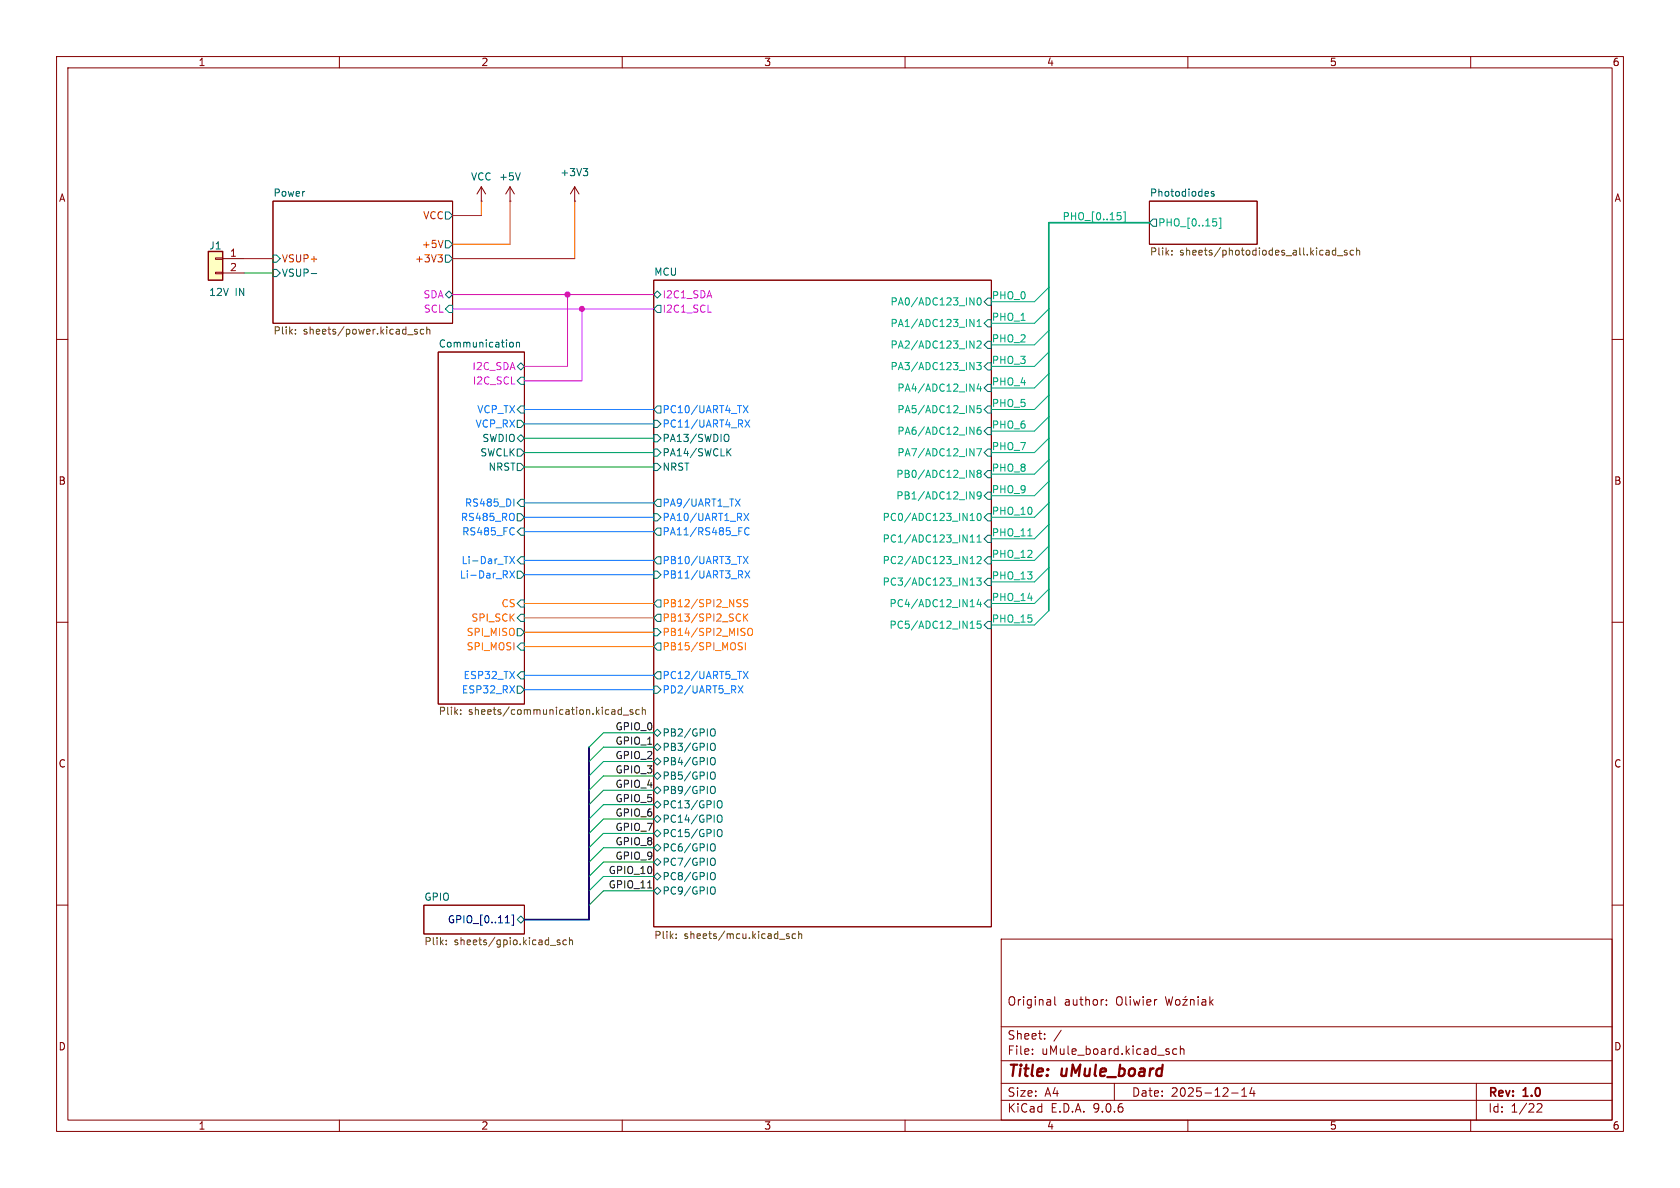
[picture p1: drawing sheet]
<svg xmlns="http://www.w3.org/2000/svg" width="297mm" height="210mm" viewBox="0 0 297 210" stroke-linecap="round" stroke-linejoin="round" font-family="sans-serif">
<g fill="none" stroke="#840000" stroke-width=".18">
<path d="M10 10h277v190h-277zM12 12h273v186h-273zM60 10v2M110 10v2M160 10v2M210 10v2M260 10v2M48.3 35.6h31.7v21.6h-31.7zM85.1 35.6h.1M85.1 33l-.8 1.3M85.1 33l.8 1.3M85.1 33v2.6"/>
<path d="M90.2 35.6h.1M90.2 33l-.8 1.3M90.2 33l.7 1.3M90.2 33v2.6M101.6 35.6h.1M101.6 33l-.8 1.3M101.6 33l.8 1.3M101.6 33v2.6M203.2 35.6h19v7.6h-19zM115.6 49.5h59.7v114.3h-59.7zM10 60h2M77.5 62.2h15.2v62.3h-15.2z"/>
<path d="M285 60h2M10 110h2M285 110h2M10 160h2M74.9 160h17.8v5.1h-17.8zM177 166h108v32h-108zM186.5 176.2v1.3l.2 .2M195.6 177.6v.1M195.6 176.8v.1M204.4 176.7h.1M206 176.2l.4 1.5 .3-1.1 .3 1.1 .3-1.5M207.9 176.8l.2-.1 .4 .1 .1 .6-.1 .2-.4 .1-.2-.1z"/>
<path d="M209.1 176.7h.8l-.8 1h.8M209.7 176.1l-.2 .2M210.5 176.8l.2-.1 .3 .1 .1 .9M210.5 176.7v1M211.8 176.2v.1M211.8 176.7v1M212.5 176.8h.6l.1 .9M213.2 177.1h-.5a.29 .29 0 0 0-.2 .3 .29 .29 0 0 0 .2 .3l.5-.1M213.9 176.2v1.5M214 177.1l.5 .6M214.5 176.7l-.6 .6M285 160h2"/>
<path d="M60 198v2M110 198v2M160 198v2M177 194.5h108M177 191.5h108M177 187.5h108M177 181.5h108M182.5 186.3v.1M182.5 185.5v.1M184.7 183.6v.1M184.7 182.8v.1M187.6 182.1l-1.3 2"/>
<path d="M197 191.5v3M206.7 186v.3M208 185.5l-.4-.1-.3 .3v.4l.2 .2h.5M208.7 185.5l.2-.1 .3 .1 .1 .9M208.7 184.9v1.5M210 198v2M217.7 193.2h1.2M219.5 193.8h.9M219.5 192.7l.5-.4v1.5M221.3 192.2l-.3 1.1h.9M221.7 192.8v1M260 198v2"/>
<path d="M261 191.5v6.5M271.7 195.2l.6-.1 .2 .1 .1 .3-.9 1.1h.9"/>
</g>
<g fill="none" stroke="#00a57c" stroke-width=".18">
<path d="M214.4 38.7h.6M214.9 39.2l.2 .2v.3l-.2 .2M215.5 38.6h.3v1.8h-.3M171.5 52.6l.7 1.3v-1.3M171.5 56.5l.7 1.2v-1.2M172.7 57.7h.8M172.7 56.8l.4-.3v1.2M172.9 52.8l.1-.2a.68 .68 0 0 1 .5 .7 .68 .68 0 0 1-.5 .6l-.1-.1-.2-.4zM171.5 60.3l.7 1.2v-1.2M171.5 64.1l.7 1.2v-1.2M172.7 64.1h.8l-.5 .5 .4 .1v.5l-.2 .1-.5-.1M172.7 79.3h.8l-.5 1.3"/>
<path d="M172.7 60.4l.5-.1 .3 .3-.8 .9h.8M173 67.8l-.3 .9h.8M173.3 75.5l-.3 .1a.86 .86 0 0 0 0 1.2l.4-.1 .1-.5-.3-.2-.3 .1-.2 .1M173.3 68.3v.9M173.4 71.7h-.6l-.1 .6 .2-.1h.4l.2 .2-.1 .4-.2 .2-.5-.2M171.5 83.1l.7 1.3v-1.3M171.5 86.9l.7 1.3v-1.3M171.5 92h.7M171.5 94.9l.4-.3v1.2M171.5 95.8h.7M171.5 99.6h.7M171.8 90.9l.1-.2v1.3"/>
<path d="M171.8 98.6l.1-.2v1.2M172.7 98.5l.5-.1 .3 .3-.8 .9h.8M172.7 94.9l.4-.3v1.2M172.7 95.8h.8M172.9 90.9l.1-.2a.68 .68 0 0 1 .5 .7 .68 .68 0 0 1-.5 .6l-.1-.1-.2-.4zM173 83.7l-.3-.3 .3-.3h.2l.3 .3-.3 .3M173 83.7l-.3 .2 .1 .4 .2 .1 .3-.1 .2-.1v-.3l-.3-.2M173 83.7h.2M173.5 87.5l-.3 .2h-.3l-.2-.2 .2-.5 .3-.1 .2 .2a.84 .84 0 0 1-.3 1.1h-.2M171.5 103.4h.7M171.5 107.3h.7M171.5 111.1h.7"/>
<path d="M171.8 102.4l.1-.2v1.2M172.7 102.2h.8l-.5 .5 .4 .1v.5l-.2 .1-.5-.1M173 105.9l-.3 .9h.8M173.3 106.4v.9M173.4 109.8h-.6l-.1 .6 .2-.1h.4l.2 .2-.1 .4-.2 .2-.5-.2"/>
</g>
<g fill="none" stroke="#006464" stroke-width=".18">
<path d="M78.7 37.5h.7l.6 .6-.6 .6h-.7zM92 30.6l-.4 1.2M103.1 29.8h.8l-.4 .5M103.7 30.3l.2 .2v.3l-.2 .3M203.8 38.7h.7v1.3h-.7l-.6-.6zM213.6 33.9v.2l-.6 .2M214.6 33.9l-.3-.1-.2 .2 .1 .2 .4 .1v.3h-.5M48.3 45.1h.6l.6 .6-.6 .7h-.6zM48.3 47.6h.6l.6 .7-.6 .6h-.6zM55 48.4h1M78.7 45.1h.7l.6 .6-.6 .7h-.7zM78.7 42.5h.7l.6 .7-.6 .6h-.7z"/>
<path d="M79.4 54h.6v1.2h-.6l-.7-.6zM79.4 51.4l.6 .7-.6 .6-.7-.6zM116.2 54h.6v1.2h-.6l-.6-.6zM116.2 51.4l.6 .7-.6 .6-.6-.6zM174.6 52.7h.7v1.3h-.7l-.6-.7zM174.6 56.5h.7v1.3h-.7l-.6-.6zM90.2 60.6l.3-.1 .3 .3-.1 .4-.2 .2-.3-.1M91.3 60.6l.2-.1 .3 .1v.8M91.3 60.5v.9M91.4 79.4h.7l.6 .6-.6 .6h-.7zM91.4 77.5l.7-.7 .6 .7-.6 .6zM91.4 74.3h.7l.6 .6-.6 .7h-.7z"/>
<path d="M91.4 67.3l.7-.6h.6v1.2h-.6zM91.4 64.8l.7-.7 .6 .7-.6 .6zM92.1 71.8h.6v1.2h-.6l-.7-.6zM115.6 76.8h.6l.6 .7-.6 .6h-.6zM115.6 79.4h.6l.6 .6-.6 .6h-.6zM115.6 74.3h.6l.6 .6-.6 .7h-.6zM116.2 71.8h.6v1.2h-.6l-.6-.6zM128.3 76.8a.43 .43 0 0 1 .6 .4v.4a.43 .43 0 0 1-.6 .4M128.7 79.9l.5 .7M129.2 79.3l-.7 .7M174.6 60.3h.7v1.3h-.7l-.6-.6zM174.6 64.1h.7v1.3h-.7l-.6-.6z"/>
<path d="M174.6 67.9h.7v1.3h-.7l-.6-.6zM174.6 71.8h.7v1.2h-.7l-.6-.6zM174.6 75.6h.7v1.2h-.7l-.6-.6zM174.6 79.4h.7v1.2h-.7l-.6-.6zM91.4 81.9h.7l.6 .7-.6 .6h-.7zM91.4 90.8h.7l.6 .6-.6 .7h-.7zM92.1 93.3h.6v1.3h-.6l-.7-.6zM92.1 88.3h.6v1.2h-.6l-.7-.6zM92.1 98.4h.6v1.3h-.6l-.7-.6zM115.6 81.9h.6l.6 .7-.6 .6h-.6zM115.6 90.8h.6l.6 .6-.6 .7h-.6zM116.2 88.3h.6v1.2h-.6l-.6-.6z"/>
<path d="M116.2 98.4h.6v1.3h-.6l-.6-.6zM116.2 93.3h.6v1.3h-.6l-.6-.6zM174.6 87h.7v1.3h-.7l-.6-.7zM174.6 90.8h.7v1.3h-.7l-.6-.7zM174.6 94.6h.7v1.3h-.7l-.6-.6zM174.6 98.4h.7v1.3h-.7l-.6-.6zM174.6 83.2h.7v1.3h-.7l-.6-.7zM91.4 101h.7l.6 .6-.6 .6h-.7zM91.4 111.1h.7l.6 .7-.6 .6h-.7zM91.4 114.3l.7-.6h.6v1.2h-.6zM92.1 118.7h.6v1.3h-.6l-.7-.6zM92.1 108.6h.6v1.3h-.6l-.7-.7z"/>
<path d="M92.1 106h.6v1.3h-.6l-.7-.6zM115.6 101h.6l.6 .6-.6 .6h-.6zM115.6 111.1h.6l.6 .7-.6 .6h-.6zM116.2 106h.6v1.3h-.6l-.6-.6zM116.2 108.6h.6v1.3h-.6l-.6-.7zM116.2 113.7h.6v1.2h-.6l-.6-.6zM116.2 118.7h.6v1.3h-.6l-.6-.6zM174.6 102.2h.7v1.3h-.7l-.6-.6zM174.6 106h.7v1.3h-.7l-.6-.6zM174.6 109.9h.7v1.2h-.7l-.6-.6zM91.4 121.3h.7l.6 .6-.6 .7h-.7zM115.6 121.3h.6l.6 .6-.6 .7h-.6z"/>
<path d="M115.6 129.5l.6-.6 .6 .6-.6 .7zM115.6 134.6l.6-.6 .6 .6-.6 .7zM115.6 137.2l.6-.7 .6 .7-.6 .6zM115.6 139.7l.6-.6 .6 .6-.6 .6zM116.2 131.4l.6 .7-.6 .6-.6-.6zM125.8 128.9l.1-.1a.43 .43 0 0 1 .5 .5v.4a.42 .42 0 0 1-.2 .4 .42 .42 0 0 1-.4 0M125.8 131.5l.1-.1a.43 .43 0 0 1 .5 .4v.4a.42 .42 0 0 1-.2 .4 .42 .42 0 0 1-.4 0M125.8 134l.1-.1a.43 .43 0 0 1 .5 .5v.4a.42 .42 0 0 1-.2 .4 .42 .42 0 0 1-.4-.1M125.8 136.5h.1a.43 .43 0 0 1 .5 .4v.4a.42 .42 0 0 1-.2 .4 .42 .42 0 0 1-.4 0M125.8 139.1l.1-.1a.43 .43 0 0 1 .5 .4v.5a.42 .42 0 0 1-.2 .3 .42 .42 0 0 1-.4 0M115.6 144.8l.6-.7 .6 .7-.6 .6zM115.6 147.3l.6-.6 .6 .6-.6 .7z"/>
<path d="M115.6 152.4l.6-.6 .6 .6-.6 .6zM115.6 154.9l.6-.6 .6 .6-.6 .7zM115.6 157.5l.6-.7 .6 .7-.6 .6zM116.2 141.6l.6 .6-.6 .7-.6-.7zM116.2 149.2l.6 .7-.6 .6-.6-.6zM125.9 149.2a.43 .43 0 0 1 .5 .4v.4a.43 .43 0 0 1-.5 .4M125.9 151.7a.43 .43 0 0 1 .5 .4v.5a.43 .43 0 0 1-.5 .4M125.9 154.2a.43 .43 0 0 1 .5 .5v.4a.43 .43 0 0 1-.5 .4M125.9 156.8a.43 .43 0 0 1 .5 .4v.4a.43 .43 0 0 1-.5 .5M126.9 141.7l.2-.2a.43 .43 0 0 1 .6 .5v.4a.43 .43 0 0 1-.3 .4 .43 .43 0 0 1-.5-.2M126.9 144.3l.2-.2a.43 .43 0 0 1 .6 .4v.4a.43 .43 0 0 1-.3 .5 .43 .43 0 0 1-.5-.2M126.9 146.8l.2-.2a.43 .43 0 0 1 .6 .5v.4a.43 .43 0 0 1-.3 .4 .43 .43 0 0 1-.5-.2"/>
<path d="M91.4 162.6l.7-.7 .6 .7-.6 .6z"/>
</g>
<path d="M125.2 55.2h.6" fill="none" stroke="#c409ff" stroke-width=".18"/>
<g fill="none" stroke="#0c75ff" stroke-width=".18">
<path d="M131.4 71.7l.8 1.3M131.7 74.2l.9 1.3M132.2 71.7l-.8 1.3M132.6 74.2l-.9 1.3M90.1 98.4l.9 1.2M90.8 88.2v1.3M90.8 93.4h.1M90.9 94.4l-.1 .1M91 98.4l-.9 1.2M130 88.2l.9 1.3M130.6 93.3h.6M130.9 88.2l-.9 1.3"/>
<path d="M131.4 98.4l.8 1.2M131.5 90.7l.9 1.3M132.2 98.4l-.8 1.2M132.4 90.7l-.9 1.3M132.4 93.4a.6 .6 0 0 0-.8 .4 .6 .6 0 0 0 .6 .8l.2-.2M90.1 100.9l.9 1.3M91 100.9l-.9 1.3M131.4 118.7l.8 1.3M131.7 100.9l.9 1.3M132.2 118.7l-.8 1.3M132.6 100.9l-.9 1.3M130.5 121.2l.8 1.3"/>
<path d="M131.3 121.2l-.8 1.3"/>
</g>
<path d="M130.6 114.2l.5 .1 .1 .3-.2 .3-.5-.1M130.6 113.7h.6M130.7 106.7l.3 .2-.3 .4M130.8 106l.2 .1M130.9 108.6v.1M130.9 109.7h.1M131.5 108.5v1.3M131.6 109.1l.6 .7M131.8 113.6v1.3M132.2 108.5l-.7 .8M132.2 106.1l-.5-.1-.2 .1v.4l.6 .2 .1 .3-.3 .3-.4-.1M132.2 111.3l.3-.2a.43 .43 0 0 1 .5 .4v.4a.42 .42 0 0 1-.4 .5 .42 .42 0 0 1-.4-.5z" fill="none" stroke="#ff7400" stroke-width=".18"/>
<g fill="none" stroke="#725600" stroke-width=".18">
<path d="M52.2 58.9v.2M52.2 58.3v.1M72.1 59.2h.9M73.8 58.3l-.3-.1-.2 .2v.2l.5 .1v.3h-.5M74.9 58.3l-.4-.1-.2 .3 .1 .5h.5M75.5 58.3l.1-.1 .3 .1 .1 .8M75.5 57.8v1.3M207.2 45v.1M207.2 44.3v.1M236.1 43.8v1.3M236.1 44.3l-.3-.1-.3 .3 .2 .5h.4M236.4 45.2h1"/>
<path d="M238.1 44.3l-.3-.1-.1 .2v.2l.4 .1v.3h-.4M239.3 44.3l-.4-.1-.2 .3 .1 .5h.5M239.8 44.4l.2-.2 .3 .1 .1 .8M239.8 43.8v1.3M81.4 126.2v.1M81.4 125.5v.1M109.3 126l.2 .3 .4-.1M109.9 125v1.3M109.9 125.5l-.4-.1-.2 .3M110.2 126.4h.9M111.9 125.5l-.3-.1-.2 .2v.2l.5 .1v.3h-.5M113 125.5l-.4-.1-.2 .3 .1 .5h.5"/>
<path d="M113.6 125.6l.1-.2 .3 .1 .1 .8M113.6 125v1.3M78.9 166.9v.1M78.9 166.2v.1M97.3 167.1h1M99 166.2h-.3l-.2 .1 .1 .2 .4 .1v.3h-.5M100.1 166.2h-.3l-.3 .2 .1 .5h.5M100.7 166.3l.2-.1h.3v.8M100.7 165.7v1.3M119.5 165.8v.1M119.5 165.1v.1M139.5 165.1h-.3l-.2 .1 .1 .2 .4 .2v.3h-.5"/>
<path d="M140.6 165.1h-.3l-.3 .2 .2 .6h.4M141.2 165.2l.2-.1h.3v.8M141.2 164.6v1.3"/>
</g>
<path d="M77.4 45h.8l-.4 .5M78 45.5l.2 .3v.3l-.2 .2M78.3 42.5l-.4 1.3" fill="none" stroke="#f00" stroke-width=".18"/>
<path d="M89.3 163.1h.8M90.5 161.7h.3v1.9h-.3" fill="none" stroke="#000084" stroke-width=".18"/>
<path d="M36.8 44.5h2.6v5h-2.6z" fill="#ffffc2"/>
<path d="M36.8 44.5h2.6v5h-2.6z" fill="none" stroke="#840000" stroke-width=".25"/>
<path d="M38.1 45.6h1.3v.2h-1.3zM38.1 48.1h1.3v.3h-1.3zM39.4 45.7h3.8M39.4 48.3h3.8" fill="none" stroke="#840000" stroke-width=".18"/>
<path d="M114.5 157h.7" fill="none" stroke="#0f0f0f" stroke-width=".18"/>
<g fill="none" stroke="#00a57c" stroke-width=".18">
<path d="M197.5 37.6h.6M198 38.1l.2 .2v.3l-.2 .3M198.6 37.5h.3v1.8h-.3M185.4 58.4l-2.5 2.6h-7.6M185.4 54.6l-2.5 2.6h-7.6M185.4 50.8l-2.5 2.5h-7.6M185.4 62.2l-2.5 2.6h-7.6M185.4 66l-2.5 2.6h-7.6M185.4 73.7l-2.5 2.5h-7.6M185.4 69.9l-2.5 2.5h-7.6M185.4 77.5l-2.5 2.5h-7.6M181.7 94.7h.7"/>
<path d="M185.4 85.1l-2.5 2.5h-7.6M185.4 81.3l-2.5 2.5h-7.6M185.4 92.7l-2.5 2.6h-7.6M185.4 88.9l-2.5 2.5h-7.6M185.4 96.5l-2.5 2.6h-7.6M185.4 108l-2.5 2.5h-7.6M185.4 104.1l-2.5 2.6h-7.6M185.4 100.3l-2.5 2.6h-7.6"/>
</g>
<path d="M203.2 39.4h-17.8v68.6" fill="none" stroke="#00a57c" stroke-width=".3"/>
<path d="M104.1 132.1v30.5h-11.4" fill="none" stroke="#000084" stroke-width=".3"/>
<g fill="none" stroke="#009600" stroke-width=".18">
<path d="M43.2 48.3h5.1M92.7 77.5h22.9M92.7 82.6h22.9M92.7 80h22.9M115.6 132.1h-8.9l-2.6 2.5M115.6 129.5h-8.9l-2.6 2.6M115.6 139.7h-8.9l-2.6 2.5M115.6 137.2h-8.9l-2.6 2.5M115.6 134.6h-8.9l-2.6 2.6M115.6 142.2h-8.9l-2.6 2.6M115.6 149.9h-8.9l-2.6 2.5M115.6 147.3h-8.9l-2.6 2.6"/>
<path d="M115.6 157.5h-8.9l-2.6 2.5M115.6 154.9h-8.9l-2.6 2.6M115.6 152.4h-8.9l-2.6 2.5M115.6 144.8h-8.9l-2.6 2.5"/>
</g>
<path d="M92.7 74.9h22.9M92.7 72.4h22.9M92.7 99.1h22.9M92.7 94h22.9M92.7 91.4h22.9M92.7 88.9h22.9M92.7 119.4h22.9M92.7 101.6h22.9M92.7 121.9h22.9" fill="none" stroke="#0c75ff" stroke-width=".18"/>
<path d="M85.1 35.6v2.5h-5.1M90.2 35.6v7.6h-10.2M101.6 35.6v10.1h-21.6M43.2 45.7h5.1" fill="none" stroke="#f00" stroke-width=".18"/>
<path d="M80 54.6h35.6M80 52.1h35.6M100.3 52.1v12.7h-7.6M102.9 54.6v12.7h-10.2" fill="none" stroke="#c409ff" stroke-width=".18"/>
<path d="M92.7 111.8h22.9M92.7 106.7h22.9M92.7 114.3h22.9M92.7 109.2h22.9" fill="none" stroke="#ff7400" stroke-width=".18"/>
<g fill="#c409ff" stroke="#c409ff" stroke-width=".18">
<circle cx="100.3" cy="52.1" r=".46"/>
<circle cx="102.9" cy="54.6" r=".46"/>
</g>
<g font-size="2.8" fill="#840000">
<text x="178" y="190.9">Title:</text>
<text x="187.7" y="190.9">uMule_board</text>
</g>
<g font-size="2.1" fill="#840000">
<text x="178" y="178">Original</text>
<text x="188.1" y="178">author:</text>
<text x="197.3" y="178">Oliwier</text>
<text x="178" y="184">Sheet:</text>
<text x="178" y="186.7">File:</text>
<text x="184.1" y="186.7">uMule_board.kicad_sch</text>
<text x="178" y="196.9">KiCad</text>
<text x="178" y="194.1">Size:</text>
<text x="184.7" y="194.1">A4</text>
<text x="185.7" y="196.9">E.D.A.</text>
<text x="193.3" y="196.9">9.0.6</text>
<text x="200" y="194.1">Date:</text>
<text x="207" y="194.1">2025-12-14</text>
<text x="263" y="194.3">Rev:</text>
<text x="263" y="196.9">Id:</text>
<text x="267.1" y="196.9">1/22</text>
<text x="269.4" y="194.3">1.0</text>
</g>
<g font-size="1.8" fill="#840000">
<text x="35" y="11.9">1</text>
<text x="85" y="11.9">2</text>
<text x="135" y="11.9">3</text>
<text x="185" y="11.9">4</text>
<text x="235" y="11.9">5</text>
<text x="285" y="11.9">6</text>
<text x="10.3" y="35.9">A</text>
<text x="285.3" y="35.9">A</text>
<text x="10.3" y="85.9">B</text>
<text x="285.3" y="85.9">B</text>
<text x="10.3" y="135.9">C</text>
<text x="285.3" y="135.9">C</text>
<text x="10.3" y="185.9">D</text>
<text x="285.3" y="185.9">D</text>
<text x="35" y="199.9">1</text>
<text x="85" y="199.9">2</text>
<text x="135" y="199.9">3</text>
<text x="185" y="199.9">4</text>
<text x="235" y="199.9">5</text>
<text x="285" y="199.9">6</text>
</g>
<g font-size="1.8" fill="#006464">
<text x="48.3" y="34.8">Power</text>
<text x="83.2" y="32.1">VCC +5V</text>
<text x="99" y="31.3">+3V3</text>
<text x="203.2" y="34.8">Photodiodes</text>
<text x="36.9" y="44.3">J1</text>
<text x="36.9" y="52.5">12V</text>
<text x="41.6" y="52.5">IN</text>
<text x="49.7" y="49.1">VSUP-</text>
<text x="115.6" y="48.8">MCU</text>
<text x="77.5" y="61.5">Communication</text>
<text x="84.8" y="80.9">SWCLK</text>
<text x="85.2" y="78.3">SWDIO</text>
<text x="86.3" y="83.4">NRST</text>
<text x="117" y="83.4">NRST</text>
<text x="117" y="78.3">PA13/SWDIO</text>
<text x="117" y="80.9">PA14/SWCLK</text>
<text x="117" y="130.4">PB2/GPIO</text>
<text x="117" y="132.9">PB3/GPIO</text>
<text x="117" y="135.5">PB4/GPIO</text>
<text x="117" y="138">PB5/GPIO</text>
<text x="117" y="140.6">PB9/GPIO</text>
<text x="117" y="143.1">PC13/GPIO</text>
<text x="117" y="145.6">PC14/GPIO</text>
<text x="117" y="148.2">PC15/GPIO</text>
<text x="117" y="150.7">PC6/GPIO</text>
<text x="117" y="153.3">PC7/GPIO</text>
<text x="117" y="155.8">PC8/GPIO</text>
<text x="74.9" y="159.3">GPIO</text>
<text x="117" y="158.3">PC9/GPIO</text>
</g>
<g font-size="1.8" fill="#f00">
<text x="74.7" y="39">VCC</text>
<text x="49.7" y="46.6">VSUP+</text>
<text x="73.3" y="46.6">+3V3</text>
<text x="74.5" y="44">+5V</text>
</g>
<g font-size="1.8" fill="#00a57c">
<text x="187.8" y="39">PHO_[0..15]</text>
<text x="204.7" y="40.2">PHO_[0..15]</text>
<text x="175.3" y="53">PHO_0</text>
<text x="157.3" y="54.2">PA0/ADC123_IN0</text>
<text x="157.3" y="58">PA1/ADC123_IN1</text>
<text x="175.3" y="56.8">PHO_1</text>
<text x="157.3" y="61.8">PA2/ADC123_IN2</text>
<text x="157.3" y="65.6">PA3/ADC123_IN3</text>
<text x="175.3" y="64.4">PHO_3</text>
<text x="175.3" y="60.6">PHO_2</text>
<text x="158.5" y="69.4">PA4/ADC12_IN4</text>
<text x="175.3" y="68.2">PHO_4</text>
<text x="158.5" y="73.3">PA5/ADC12_IN5</text>
<text x="158.5" y="77.1">PA6/ADC12_IN6</text>
<text x="175.3" y="72">PHO_5</text>
<text x="175.3" y="75.9">PHO_6</text>
<text x="158.5" y="80.9">PA7/ADC12_IN7</text>
<text x="175.3" y="79.7">PHO_7</text>
<text x="175.3" y="83.5">PHO_8</text>
<text x="158.4" y="88.5">PB1/ADC12_IN9</text>
<text x="158.4" y="84.7">PB0/ADC12_IN8</text>
<text x="175.3" y="87.3">PHO_9</text>
<text x="155.9" y="92.3">PC0/ADC123_IN10</text>
<text x="175.3" y="91.1">PHO_10</text>
<text x="175.3" y="94.9">PHO_11</text>
<text x="155.9" y="96.1">PC1/ADC123_IN11</text>
<text x="155.9" y="99.9">PC2/ADC123_IN12</text>
<text x="175.3" y="98.7">PHO_12</text>
<text x="155.9" y="103.7">PC3/ADC123_IN13</text>
<text x="157.1" y="107.5">PC4/ADC12_IN14</text>
<text x="175.3" y="102.5">PHO_13</text>
<text x="175.3" y="106.3">PHO_14</text>
<text x="157.1" y="111.4">PC5/ADC12_IN15</text>
<text x="175.3" y="110.1">PHO_15</text>
</g>
<g font-size="1.8" fill="#a90000">
<text x="40.6" y="45.5">1</text>
<text x="40.6" y="48">2</text>
</g>
<g font-size="1.8" fill="#725600">
<text x="203.2" y="45.5">Plik:</text>
<text x="208.5" y="45.5">sheets/photodiodes_all.kicad_sch</text>
<text x="48.3" y="59.5">Plik:</text>
<text x="53.6" y="59.5">sheets/power.kicad_sch</text>
<text x="77.5" y="126.7">Plik:</text>
<text x="82.8" y="126.7">sheets/communication.kicad_sch</text>
<text x="74.9" y="167.4">Plik:</text>
<text x="80.3" y="167.4">sheets/gpio.kicad_sch</text>
<text x="115.6" y="166.3">Plik:</text>
<text x="120.9" y="166.3">sheets/mcu.kicad_sch</text>
</g>
<g font-size="1.8" fill="#c409ff">
<text x="74.8" y="52.9">SDA</text>
<text x="117" y="52.9">I2C1_SDA</text>
<text x="74.8" y="55.5">SCL</text>
<text x="117" y="55.5">I2C1_SCL</text>
<text x="83.4" y="65.6">I2C_SDA</text>
<text x="83.5" y="68.2">I2C_SCL</text>
</g>
<g font-size="1.8" fill="#0c75ff">
<text x="84" y="75.8">VCP_RX</text>
<text x="84.3" y="73.3">VCP_TX</text>
<text x="117" y="73.3">PC10/UART4_TX</text>
<text x="117" y="75.8">PC11/UART4_RX</text>
<text x="82.1" y="89.8">RS485_DI</text>
<text x="117" y="89.8">PA9/UART1_TX</text>
<text x="81.4" y="92.3">RS485_RO</text>
<text x="81.6" y="94.8">RS485_FC</text>
<text x="117" y="92.3">PA10/UART1_RX</text>
<text x="117" y="94.8">PA11/RS485_FC</text>
<text x="81.5" y="99.9">Li-Dar_TX</text>
<text x="117" y="99.9">PB10/UART3_TX</text>
<text x="81.2" y="102.5">Li-Dar_RX</text>
<text x="117" y="102.5">PB11/UART3_RX</text>
<text x="81.6" y="122.8">ESP32_RX</text>
<text x="81.9" y="120.2">ESP32_TX</text>
<text x="117" y="120.2">PC12/UART5_TX</text>
<text x="117" y="122.8">PD2/UART5_RX</text>
</g>
<g font-size="1.8" fill="#ff7400">
<text x="88.6" y="107.5">CS</text>
<text x="117" y="107.5">PB12/SPI2_NSS</text>
<text x="82.4" y="112.6">SPI_MISO</text>
<text x="83.2" y="110.1">SPI_SCK</text>
<text x="117" y="110.1">PB13/SPI2_SCK</text>
<text x="117" y="112.6">PB14/SPI2_MISO</text>
<text x="82.4" y="115.2">SPI_MOSI</text>
<text x="117" y="115.2">PB15/SPI_MOSI</text>
</g>
<g font-size="1.8" fill="#0f0f0f">
<text x="108.7" y="131.7">GPIO_1</text>
<text x="108.7" y="129.2">GPIO_0</text>
<text x="108.7" y="134.3">GPIO_2</text>
<text x="108.7" y="136.8">GPIO_3</text>
<text x="108.7" y="139.4">GPIO_4</text>
<text x="108.7" y="141.9">GPIO_5</text>
<text x="108.7" y="149.5">GPIO_8</text>
<text x="108.7" y="147">GPIO_7</text>
<text x="108.7" y="144.4">GPIO_6</text>
<text x="107.5" y="154.6">GPIO_10</text>
<text x="108.7" y="152.1">GPIO_9</text>
<text x="107.5" y="157.1">GPIO_11</text>
</g>
<text font-size="1.8" fill="#000084" x="79.1" y="163.4">GPIO_[0..11]</text>
</svg>
